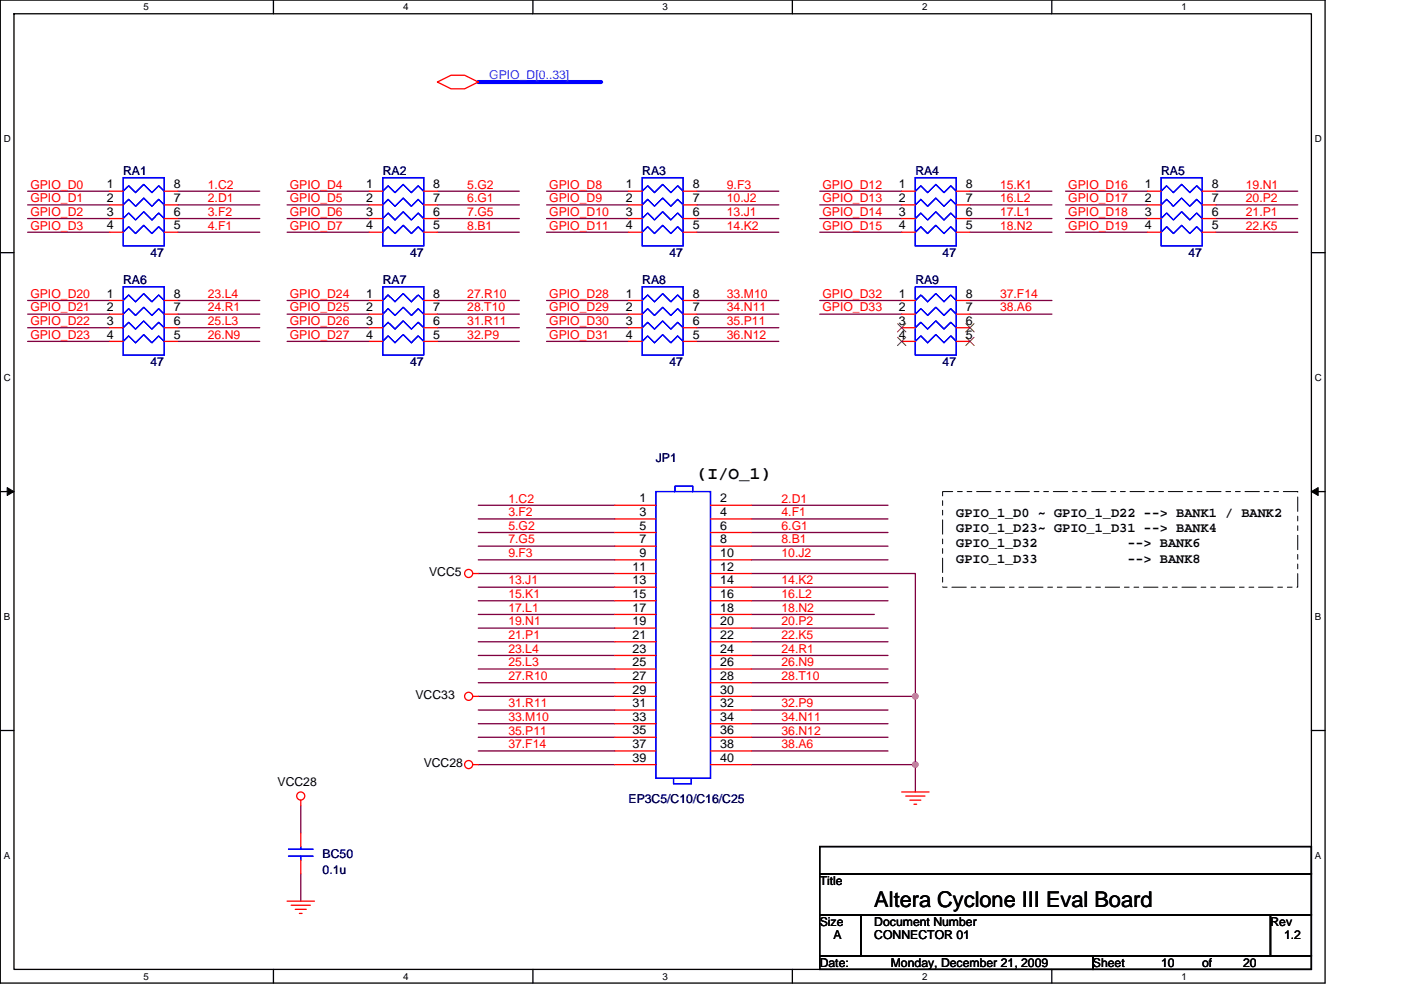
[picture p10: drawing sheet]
<svg xmlns="http://www.w3.org/2000/svg" width="297mm" height="210mm" viewBox="0 0 297 210" stroke-linecap="round" stroke-linejoin="round" font-family="sans-serif">
<path d="M.1 0h280.8v208.5h-280.8zM3 2.9h275v202.7h-275z" fill="none" stroke="#000" stroke-width=".28"/>
<g fill="#fff">
<path d="M30.5 .3h1.1v2.3h-1.1z"/>
<path d="M30.5 205.9h1.1v2.3h-1.1z"/>
</g>
<path d="M58 0v2.9M58 205.6v2.9" fill="none" stroke="#000" stroke-width=".28"/>
<g fill="#fff">
<path d="M85.5 .3h1.1v2.3h-1.1z"/>
<path d="M85.5 205.9h1.1v2.3h-1.1z"/>
</g>
<path d="M113 0v2.9M113 205.6v2.9" fill="none" stroke="#000" stroke-width=".28"/>
<g fill="#fff">
<path d="M140.5 .3h1.1v2.3h-1.1z"/>
<path d="M140.5 205.9h1.1v2.3h-1.1z"/>
</g>
<path d="M168 0v2.9M168 205.6v2.9" fill="none" stroke="#000" stroke-width=".28"/>
<g fill="#fff">
<path d="M195.5 .3h1.2v2.3h-1.2z"/>
<path d="M195.5 205.9h1.2v2.3h-1.2z"/>
</g>
<path d="M223 0v2.9M223 205.6v2.9" fill="none" stroke="#000" stroke-width=".28"/>
<g fill="#fff">
<path d="M250.5 .3h1.2v2.3h-1.2z"/>
<path d="M250.5 205.9h1.2v2.3h-1.2z"/>
<path d="M.8 28.3h1.5v2.3h-1.5z"/>
<path d="M278.8 28.3h1.5v2.3h-1.5z"/>
<path d="M.8 78.9h1.5v2.3h-1.5z"/>
<path d="M278.8 78.9h1.5v2.3h-1.5z"/>
</g>
<path d="M.1 53.6h2.9M278 53.6h2.9" fill="none" stroke="#000" stroke-width=".28"/>
<g fill="#fff">
<path d="M.8 129.6h1.4v2.3h-1.4z"/>
<path d="M278.8 129.6h1.4v2.3h-1.4z"/>
</g>
<path d="M.1 104.3h2.9M278 104.3h2.9" fill="none" stroke="#000" stroke-width=".28"/>
<path d="M1.5 103.4l1.5 .9-1.5 .8zM278 104.3l1.5-.9v1.7z" fill="#000" stroke="#000" stroke-width=".21"/>
<g fill="#fff">
<path d="M.8 180.3h1.4v2.3h-1.4z"/>
<path d="M278.8 180.3h1.4v2.3h-1.4z"/>
</g>
<path d="M.1 154.9h2.9M278 154.9h2.9M173.8 179.6h104.2v5.7h-104.2zM173.8 194h8.7v8.7h-8.7zM173.8 185.3h104.2v8.7h-104.2zM182.5 194h86.9v8.7h-86.9zM269.4 194h8.6v8.7h-8.6zM173.8 202.7h57.9v2.9h-57.9zM231.7 202.7h46.3v2.9h-46.3z" fill="none" stroke="#000" stroke-width=".28"/>
<path d="M199.9 104.3h75.2v20.2h-75.2z" fill="none" stroke="#000" stroke-width=".21" stroke-dasharray="3 1 1 1 1 1"/>
<path d="M101.4 17.4h26.1" fill="none" stroke="#00f" stroke-width=".87"/>
<g fill="none" stroke="#800040" stroke-width=".28">
<path d="M5.9 40.6h17.3M5.9 43.5h17.3M5.9 46.4h17.3M5.9 49.3h17.3M37.7 40.6h17.4M37.7 43.5h17.4M37.7 46.4h17.4M37.7 49.3h17.4M60.9 40.6h17.3M60.9 43.5h17.3M60.9 46.4h17.3M60.9 49.3h17.3"/>
<path d="M92.7 40.6h17.4M92.7 43.5h17.4M92.7 46.4h17.4M92.7 49.3h17.4M115.9 40.6h17.4M115.9 43.5h17.4M115.9 46.4h17.4M115.9 49.3h17.4M147.7 40.6h17.4M147.7 43.5h17.4M147.7 46.4h17.4M147.7 49.3h17.4"/>
<path d="M173.8 40.6h17.4M173.8 43.5h17.4M173.8 46.4h17.4M173.8 49.3h17.4M205.7 40.6h17.3M205.7 43.5h17.3M205.7 46.4h17.3M205.7 49.3h17.3M225.9 40.6h17.4M225.9 43.5h17.4M225.9 46.4h17.4M225.9 49.3h17.4"/>
<path d="M257.8 40.6h17.3M257.8 43.5h17.3M257.8 46.4h17.3M257.8 49.3h17.3M5.9 63.7h17.3M5.9 66.6h17.3M5.9 69.5h17.3M5.9 72.4h17.3M37.7 63.7h17.4M37.7 66.6h17.4M37.7 69.5h17.4M37.7 72.4h17.4"/>
<path d="M60.9 63.7h17.3M60.9 66.6h17.3M60.9 69.5h17.3M60.9 72.4h17.3M92.7 63.7h17.4M92.7 66.6h17.4M92.7 69.5h17.4M92.7 72.4h17.4M115.9 63.7h17.4M115.9 66.6h17.4M115.9 69.5h17.4M115.9 72.4h17.4"/>
<path d="M147.7 63.7h17.4M147.7 66.6h17.4M147.7 69.5h17.4M147.7 72.4h17.4M173.8 63.7h17.4M173.8 66.6h17.4M205.7 63.7h17.3M205.7 66.6h17.3M101.4 107.2h29M101.4 110.1h29M101.4 112.9h29M101.4 115.8h29"/>
<path d="M101.4 118.7h29M159.3 107.2h29M159.3 110.1h29M159.3 112.9h29M159.3 115.8h29M159.3 118.7h29M101.4 121.6h29M101.4 124.5h29M101.4 127.4h29M101.4 130.3h29M101.4 133.2h29M101.4 136.1h29"/>
<path d="M101.4 139h29M159.3 124.5h29M159.3 127.4h29M159.3 133.2h29M159.3 136.1h29M159.3 139h29M159.3 121.6h34.8v26.1M159.3 130.3h26.1M101.4 141.9h29M101.4 144.8h29M101.4 147.7h29M101.4 150.6h29"/>
<path d="M101.4 153.5h29M101.4 156.4h29M101.4 159.3h29M159.3 141.9h29M159.3 144.8h29M159.3 150.6h29M159.3 153.5h29M159.3 156.4h29M159.3 147.7h34.8M159.3 159.3h29M194.1 147.7v14.5M63.8 170.9v5.8"/>
<path d="M101.4 162.2h29M159.3 162.2h34.8M194.1 162.2v5.8M63.8 185.3v5.8"/>
</g>
<g fill="#f0f" stroke="#f0f" stroke-width=".28">
<circle cx="194.1" cy="162.2" r=".57"/>
<circle cx="194.1" cy="147.7" r=".57"/>
</g>
<g fill="none" stroke="#f00" stroke-width=".28">
<path d="M92.7 17.4l2.9-1.4h2.9l2.9 1.4-2.9 1.4h-2.9zM23.2 40.6h2.9M23.2 43.5h2.9M23.2 46.4h2.9M23.2 49.3h2.9M34.8 49.3h2.9M34.8 46.4h2.9M34.8 43.5h2.9M34.8 40.6h2.9M78.2 40.6h2.9M78.2 43.5h2.9M78.2 46.4h2.9"/>
<path d="M78.2 49.3h2.9M89.8 49.3h2.9M89.8 46.4h2.9M89.8 43.5h2.9M89.8 40.6h2.9M133.3 40.6h2.9M133.3 43.5h2.9M133.3 46.4h2.9M133.3 49.3h2.9M144.8 49.3h2.9M144.8 46.4h2.9M144.8 43.5h2.9"/>
<path d="M144.8 40.6h2.9M191.2 40.6h2.9M191.2 43.5h2.9M191.2 46.4h2.9M191.2 49.3h2.9M202.8 49.3h2.9M202.8 46.4h2.9M202.8 43.5h2.9M202.8 40.6h2.9M243.3 40.6h2.9M243.3 43.5h2.9M243.3 46.4h2.9"/>
<path d="M243.3 49.3h2.9M254.9 49.3h2.9M254.9 46.4h2.9M254.9 43.5h2.9M254.9 40.6h2.9M23.2 63.7h2.9M23.2 66.6h2.9M23.2 69.5h2.9M23.2 72.4h2.9M34.8 72.4h2.9M34.8 69.5h2.9M34.8 66.6h2.9"/>
<path d="M34.8 63.7h2.9M78.2 63.7h2.9M78.2 66.6h2.9M78.2 69.5h2.9M78.2 72.4h2.9M89.8 72.4h2.9M89.8 69.5h2.9M89.8 66.6h2.9M89.8 63.7h2.9M133.3 63.7h2.9M133.3 66.6h2.9M133.3 69.5h2.9"/>
<path d="M133.3 72.4h2.9M144.8 72.4h2.9M144.8 69.5h2.9M144.8 66.6h2.9M144.8 63.7h2.9M191.2 63.7h2.9M191.2 66.6h2.9M191.2 69.5h2.9M191.2 72.4h2.9M202.8 72.4h2.9M202.8 69.5h2.9M202.8 66.6h2.9"/>
<path d="M202.8 63.7h2.9M130.4 107.2h8.7M130.4 110.1h8.7M130.4 112.9h8.7M130.4 115.8h8.7M130.4 118.7h8.7M150.6 107.2h8.7M150.6 110.1h8.7M150.6 112.9h8.7M150.6 115.8h8.7M150.6 118.7h8.7M100.2 121.6h1.2"/>
<path d="M130.4 121.6h8.7M130.4 124.5h8.7M130.4 127.4h8.7M130.4 130.3h8.7M130.4 133.2h8.7M130.4 136.1h8.7M130.4 139h8.7M150.6 121.6h8.7M150.6 124.5h8.7M150.6 127.4h8.7M150.6 130.3h8.7M150.6 133.2h8.7"/>
<path d="M150.6 136.1h8.7M150.6 139h8.7M100.2 147.7h1.2M130.4 141.9h8.7M130.4 144.8h8.7M130.4 147.7h8.7M130.4 150.6h8.7M130.4 153.5h8.7M130.4 156.4h8.7M130.4 159.3h8.7M150.6 141.9h8.7M150.6 144.8h8.7"/>
<path d="M150.6 147.7h8.7M150.6 150.6h8.7M150.6 153.5h8.7M150.6 156.4h8.7M150.6 159.3h8.7M63.8 169.7v1.2M63.8 176.7v2.9M100.2 162.2h1.2M130.4 162.2h8.7M150.6 162.2h8.7M191.2 168h5.8M192 168.8h4.1"/>
<path d="M192.9 169.7h2.3M193.8 170.6h.5M60.9 191.1h5.8M61.7 192h4.1M62.6 192.9h2.3M63.5 193.7h.5M63.8 182.5v2.8"/>
<circle cx="99.4" cy="121.6" r=".86"/>
<circle cx="99.4" cy="147.7" r=".86"/>
<circle cx="63.8" cy="168.8" r=".86"/>
<circle cx="99.4" cy="162.2" r=".86"/>
</g>
<g fill="none" stroke="#00f" stroke-width=".28">
<path d="M26.1 37.7h8.7v14.5h-8.7zM81.1 37.7h8.7v14.5h-8.7zM136.2 37.7h8.6v14.5h-8.6zM194.1 37.7h8.7v14.5h-8.7zM246.2 37.7h8.7v14.5h-8.7zM26.1 40.6l1.2-1.2 1.4 1.5 1.8-1.8 1.7 1.8 1.5-1.5 1.1 1.2M26.1 43.5l1.2-1.2 1.4 1.5 1.8-1.8 1.7 1.8 1.5-1.5 1.1 1.2M26.1 46.4l1.2-1.2 1.4 1.5 1.8-1.8 1.7 1.8 1.5-1.5 1.1 1.2M26.1 49.3l1.2-1.2 1.4 1.4 1.8-1.7 1.7 1.7 1.5-1.4 1.1 1.2M81.1 40.6l1.2-1.2 1.5 1.5 1.7-1.8 1.7 1.8 1.5-1.5 1.1 1.2M81.1 43.5l1.2-1.2 1.5 1.5 1.7-1.8 1.7 1.8 1.5-1.5 1.1 1.2M81.1 46.4l1.2-1.2 1.5 1.5 1.7-1.8 1.7 1.8 1.5-1.5 1.1 1.2"/>
<path d="M81.1 49.3l1.2-1.2 1.5 1.4 1.7-1.7 1.7 1.7 1.5-1.4 1.1 1.2M136.2 40.6l1.1-1.2 1.5 1.5 1.7-1.8 1.7 1.8 1.5-1.5 1.1 1.2M136.2 43.5l1.1-1.2 1.5 1.5 1.7-1.8 1.7 1.8 1.5-1.5 1.1 1.2M136.2 46.4l1.1-1.2 1.5 1.5 1.7-1.8 1.7 1.8 1.5-1.5 1.1 1.2M136.2 49.3l1.1-1.2 1.5 1.4 1.7-1.7 1.7 1.7 1.5-1.4 1.1 1.2M194.1 40.6l1.1-1.2 1.5 1.5 1.7-1.8 1.7 1.8 1.5-1.5 1.2 1.2M194.1 43.5l1.1-1.2 1.5 1.5 1.7-1.8 1.7 1.8 1.5-1.5 1.2 1.2M194.1 46.4l1.1-1.2 1.5 1.5 1.7-1.8 1.7 1.8 1.5-1.5 1.2 1.2M194.1 49.3l1.1-1.2 1.5 1.4 1.7-1.7 1.7 1.7 1.5-1.4 1.2 1.2M246.2 40.6l1.2-1.2 1.4 1.5 1.7-1.8 1.8 1.8 1.4-1.5 1.2 1.2M246.2 43.5l1.2-1.2 1.4 1.5 1.7-1.8 1.8 1.8 1.4-1.5 1.2 1.2M246.2 46.4l1.2-1.2 1.4 1.5 1.7-1.8 1.8 1.8 1.4-1.5 1.2 1.2"/>
<path d="M246.2 49.3l1.2-1.2 1.4 1.4 1.7-1.7 1.8 1.7 1.4-1.4 1.2 1.2M26.1 63.7l1.2-1.1 1.4 1.4 1.8-1.7 1.7 1.7 1.5-1.4 1.1 1.1M26.1 66.6l1.2-1.1 1.4 1.4 1.8-1.7 1.7 1.7 1.5-1.4 1.1 1.1M26.1 69.5l1.2-1.1 1.4 1.4 1.8-1.7 1.7 1.7 1.5-1.4 1.1 1.1M26.1 72.4l1.2-1.2 1.4 1.5 1.8-1.7 1.7 1.7 1.5-1.5 1.1 1.2M26.1 60.8h8.7v14.5h-8.7zM81.1 60.8h8.7v14.5h-8.7zM81.1 63.7l1.2-1.1 1.5 1.4 1.7-1.7 1.7 1.7 1.5-1.4 1.1 1.1M81.1 66.6l1.2-1.1 1.5 1.4 1.7-1.7 1.7 1.7 1.5-1.4 1.1 1.1M81.1 69.5l1.2-1.1 1.5 1.4 1.7-1.7 1.7 1.7 1.5-1.4 1.1 1.1M81.1 72.4l1.2-1.2 1.5 1.5 1.7-1.7 1.7 1.7 1.5-1.5 1.1 1.2M136.2 60.8h8.6v14.5h-8.6z"/>
<path d="M136.2 63.7l1.1-1.1 1.5 1.4 1.7-1.7 1.7 1.7 1.5-1.4 1.1 1.1M136.2 66.6l1.1-1.1 1.5 1.4 1.7-1.7 1.7 1.7 1.5-1.4 1.1 1.1M136.2 69.5l1.1-1.1 1.5 1.4 1.7-1.7 1.7 1.7 1.5-1.4 1.1 1.1M136.2 72.4l1.1-1.2 1.5 1.5 1.7-1.7 1.7 1.7 1.5-1.5 1.1 1.2M194.1 60.8h8.7v14.5h-8.7zM194.1 63.7l1.1-1.1 1.5 1.4 1.7-1.7 1.7 1.7 1.5-1.4 1.2 1.1M194.1 66.6l1.1-1.1 1.5 1.4 1.7-1.7 1.7 1.7 1.5-1.4 1.2 1.1M194.1 69.5l1.1-1.1 1.5 1.4 1.7-1.7 1.7 1.7 1.5-1.4 1.2 1.1M194.1 72.4l1.1-1.2 1.5 1.5 1.7-1.7 1.7 1.7 1.5-1.5 1.2 1.2M139.1 104.3h11.5v60.8h-11.5zM143.1 104.3v-1.2h3.8v1.2M63.8 179.6v.5"/>
<path d="M142.8 165.1v1.1h3.8v-1.1M61.2 181.6h5.2M61.2 180.1h5.2M63.8 181.6v.9"/>
</g>
<path d="M190.3 68.6l1.8 1.8M190.3 71.5l1.8 1.8M192 68.6l-1.7 1.8M192 71.5l-1.7 1.8M204.8 71.5l1.7 1.8M204.8 68.6l1.7 1.8M206.5 71.5l-1.7 1.8M206.5 68.6l-1.7 1.8" fill="none" stroke="#804000" stroke-width=".21"/>
<text font-size="4.6" x="185.4" y="192.4">Altera Cyclone III Eval Board</text>
<text font-size="3.7" x="147.7" y="101.6">(I/O_1)</text>
<g font-size="2.9">
<text x="202.8" y="109.6">GPIO_1_D0 ~ GPIO_1_D22 --&gt; BANK1 / BANK2</text>
<text x="202.8" y="112.8">GPIO_1_D23~ GPIO_1_D31 --&gt; BANK4</text>
<text x="202.8" y="116.1">GPIO_1_D32</text>
<text x="202.8" y="119.3">GPIO_1_D33</text>
<text x="239" y="116.1">--&gt; BANK6</text>
<text x="239" y="119.3">--&gt; BANK8</text>
</g>
<text font-size="2.6" fill="#0080ff" x="103.7" y="16.8">GPIO_D[0..33]</text>
<g font-size="2.6" fill="#f00">
<text x="6.4" y="40">GPIO_D0</text>
<text x="44.1" y="40">1.C2</text>
<text x="61.4" y="40">GPIO_D4</text>
<text x="99.1" y="40">5.G2</text>
<text x="116.5" y="40">GPIO_D8</text>
<text x="154.1" y="40">9.F3</text>
<text x="174.4" y="40">GPIO_D12</text>
<text x="212" y="40">15.K1</text>
<text x="226.5" y="40">GPIO_D16</text>
<text x="264.1" y="40">19.N1</text>
<text x="6.4" y="42.9">GPIO_D1</text>
<text x="6.4" y="45.8">GPIO_D2</text>
<text x="44.1" y="42.9">2.D1</text>
<text x="44.1" y="45.8">3.F2</text>
<text x="61.4" y="42.9">GPIO_D5</text>
<text x="61.4" y="45.8">GPIO_D6</text>
<text x="99.1" y="42.9">6.G1</text>
<text x="99.1" y="45.8">7.G5</text>
<text x="116.5" y="42.9">GPIO_D9</text>
<text x="116.5" y="45.8">GPIO_D10</text>
<text x="154.1" y="42.9">10.J2</text>
<text x="154.1" y="45.8">13.J1</text>
<text x="174.4" y="42.9">GPIO_D13</text>
<text x="174.4" y="45.8">GPIO_D14</text>
<text x="212" y="42.9">16.L2</text>
<text x="212" y="45.8">17.L1</text>
<text x="226.5" y="42.9">GPIO_D17</text>
<text x="226.5" y="45.8">GPIO_D18</text>
<text x="264.1" y="42.9">20.P2</text>
<text x="264.1" y="45.8">21.P1</text>
<text x="6.4" y="48.7">GPIO_D3</text>
<text x="44.1" y="48.7">4.F1</text>
<text x="61.4" y="48.7">GPIO_D7</text>
<text x="99.1" y="48.7">8.B1</text>
<text x="116.5" y="48.7">GPIO_D11</text>
<text x="154.1" y="48.7">14.K2</text>
<text x="174.4" y="48.7">GPIO_D15</text>
<text x="212" y="48.7">18.N2</text>
<text x="226.5" y="48.7">GPIO_D19</text>
<text x="264.1" y="48.7">22.K5</text>
<text x="6.4" y="63.2">GPIO_D20</text>
<text x="44.1" y="63.2">23.L4</text>
<text x="61.4" y="63.2">GPIO_D24</text>
<text x="99.1" y="63.2">27.R10</text>
<text x="116.5" y="63.2">GPIO_D28</text>
<text x="154.1" y="63.2">33.M10</text>
<text x="174.4" y="63.2">GPIO_D32</text>
<text x="212" y="63.2">37.F14</text>
<text x="6.4" y="66.1">GPIO_D21</text>
<text x="6.4" y="68.9">GPIO_D22</text>
<text x="6.4" y="71.8">GPIO_D23</text>
<text x="44.1" y="66.1">24.R1</text>
<text x="44.1" y="68.9">25.L3</text>
<text x="44.1" y="71.8">26.N9</text>
<text x="61.4" y="66.1">GPIO_D25</text>
<text x="61.4" y="68.9">GPIO_D26</text>
<text x="61.4" y="71.8">GPIO_D27</text>
<text x="99.1" y="66.1">28.T10</text>
<text x="99.1" y="68.9">31.R11</text>
<text x="99.1" y="71.8">32.P9</text>
<text x="116.5" y="66.1">GPIO_D29</text>
<text x="116.5" y="68.9">GPIO_D30</text>
<text x="116.5" y="71.8">GPIO_D31</text>
<text x="154.1" y="66.1">34.N11</text>
<text x="154.1" y="68.9">35.P11</text>
<text x="154.1" y="71.8">36.N12</text>
<text x="174.4" y="66.1">GPIO_D33</text>
<text x="212" y="66.1">38.A6</text>
<text x="107.8" y="106.6">1.C2</text>
<text x="165.7" y="106.6">2.D1</text>
<text x="107.8" y="109.5">3.F2</text>
<text x="107.8" y="112.4">5.G2</text>
<text x="165.7" y="109.5">4.F1</text>
<text x="165.7" y="112.4">6.G1</text>
<text x="107.8" y="115.3">7.G5</text>
<text x="107.8" y="118.2">9.F3</text>
<text x="165.7" y="115.3">8.B1</text>
<text x="165.7" y="118.2">10.J2</text>
<text x="107.8" y="124">13.J1</text>
<text x="165.7" y="124">14.K2</text>
<text x="107.8" y="126.9">15.K1</text>
<text x="107.8" y="129.8">17.L1</text>
<text x="165.7" y="126.9">16.L2</text>
<text x="165.7" y="129.8">18.N2</text>
<text x="107.8" y="132.7">19.N1</text>
<text x="107.8" y="135.6">21.P1</text>
<text x="165.7" y="132.7">20.P2</text>
<text x="165.7" y="135.6">22.K5</text>
<text x="107.8" y="138.5">23.L4</text>
<text x="107.8" y="141.3">25.L3</text>
<text x="165.7" y="138.5">24.R1</text>
<text x="165.7" y="141.3">26.N9</text>
<text x="107.8" y="144.2">27.R10</text>
<text x="165.7" y="144.2">28.T10</text>
<text x="107.8" y="150">31.R11</text>
<text x="107.8" y="152.9">33.M10</text>
<text x="107.8" y="155.8">35.P11</text>
<text x="165.7" y="150">32.P9</text>
<text x="165.7" y="152.9">34.N11</text>
<text x="165.7" y="155.8">36.N12</text>
<text x="107.8" y="158.7">37.F14</text>
<text x="165.7" y="158.7">38.A6</text>
</g>
<g font-size="2.6">
<text x="22.6" y="40">1</text>
<text x="36.8" y="40">8</text>
<text x="77.7" y="40">1</text>
<text x="91.9" y="40">8</text>
<text x="132.7" y="40">1</text>
<text x="146.9" y="40">8</text>
<text x="190.6" y="40">1</text>
<text x="204.8" y="40">8</text>
<text x="242.7" y="40">1</text>
<text x="256.9" y="40">8</text>
<text x="22.6" y="42.9">2</text>
<text x="22.6" y="45.8">3</text>
<text x="36.8" y="45.8">6</text>
<text x="36.8" y="42.9">7</text>
<text x="77.7" y="42.9">2</text>
<text x="77.7" y="45.8">3</text>
<text x="91.9" y="45.8">6</text>
<text x="91.9" y="42.9">7</text>
<text x="132.7" y="42.9">2</text>
<text x="132.7" y="45.8">3</text>
<text x="146.9" y="45.8">6</text>
<text x="146.9" y="42.9">7</text>
<text x="190.6" y="42.9">2</text>
<text x="190.6" y="45.8">3</text>
<text x="204.8" y="45.8">6</text>
<text x="204.8" y="42.9">7</text>
<text x="242.7" y="42.9">2</text>
<text x="242.7" y="45.8">3</text>
<text x="256.9" y="45.8">6</text>
<text x="256.9" y="42.9">7</text>
<text x="22.6" y="48.7">4</text>
<text x="36.8" y="48.7">5</text>
<text x="77.7" y="48.7">4</text>
<text x="91.9" y="48.7">5</text>
<text x="132.7" y="48.7">4</text>
<text x="146.9" y="48.7">5</text>
<text x="190.6" y="48.7">4</text>
<text x="204.8" y="48.7">5</text>
<text x="242.7" y="48.7">4</text>
<text x="256.9" y="48.7">5</text>
<text x="22.6" y="63.1">1</text>
<text x="36.8" y="63.1">8</text>
<text x="77.7" y="63.1">1</text>
<text x="91.9" y="63.1">8</text>
<text x="132.7" y="63.1">1</text>
<text x="146.9" y="63.1">8</text>
<text x="190.6" y="63.1">1</text>
<text x="204.8" y="63.1">8</text>
<text x="22.6" y="66">2</text>
<text x="22.6" y="68.9">3</text>
<text x="22.6" y="71.8">4</text>
<text x="36.8" y="71.8">5</text>
<text x="36.8" y="68.9">6</text>
<text x="36.8" y="66">7</text>
<text x="77.7" y="66">2</text>
<text x="77.7" y="68.9">3</text>
<text x="77.7" y="71.8">4</text>
<text x="91.9" y="71.8">5</text>
<text x="91.9" y="68.9">6</text>
<text x="91.9" y="66">7</text>
<text x="132.7" y="66">2</text>
<text x="132.7" y="68.9">3</text>
<text x="132.7" y="71.8">4</text>
<text x="146.9" y="71.8">5</text>
<text x="146.9" y="68.9">6</text>
<text x="146.9" y="66">7</text>
<text x="190.6" y="66">2</text>
<text x="190.6" y="68.9">3</text>
<text x="190.6" y="71.8">4</text>
<text x="204.8" y="71.8">5</text>
<text x="204.8" y="68.9">6</text>
<text x="204.8" y="66">7</text>
<text x="135.6" y="106.6">1</text>
<text x="152.7" y="106.6">2</text>
<text x="135.6" y="109.5">3</text>
<text x="135.6" y="112.4">5</text>
<text x="152.7" y="109.5">4</text>
<text x="152.7" y="112.4">6</text>
<text x="135.6" y="115.3">7</text>
<text x="135.6" y="118.2">9</text>
<text x="152.7" y="115.3">8</text>
<text x="152.7" y="118.2">10</text>
<text x="91" y="122.2">VCC5</text>
<text x="134.1" y="121.1">11</text>
<text x="134.1" y="124">13</text>
<text x="152.7" y="121.1">12</text>
<text x="152.7" y="124">14</text>
<text x="134.1" y="126.8">15</text>
<text x="134.1" y="129.7">17</text>
<text x="152.7" y="126.8">16</text>
<text x="152.7" y="129.7">18</text>
<text x="134.1" y="132.6">19</text>
<text x="134.1" y="135.5">21</text>
<text x="152.7" y="132.6">20</text>
<text x="152.7" y="135.5">22</text>
<text x="134.1" y="138.4">23</text>
<text x="134.1" y="141.3">25</text>
<text x="152.7" y="138.4">24</text>
<text x="152.7" y="141.3">26</text>
<text x="88.1" y="148.3">VCC33</text>
<text x="134.1" y="144.2">27</text>
<text x="134.1" y="147.1">29</text>
<text x="152.7" y="144.2">28</text>
<text x="152.7" y="147.1">30</text>
<text x="134.1" y="150">31</text>
<text x="134.1" y="152.9">33</text>
<text x="134.1" y="155.8">35</text>
<text x="152.7" y="150">32</text>
<text x="152.7" y="152.9">34</text>
<text x="152.7" y="155.8">36</text>
<text x="134.1" y="158.7">37</text>
<text x="134.1" y="161.6">39</text>
<text x="152.7" y="158.7">38</text>
<text x="152.7" y="161.6">40</text>
<text x="58.8" y="166.8">VCC28</text>
<text x="89.8" y="162.8">VCC28</text>
<text x="173.8" y="187.7">Title</text>
<text x="173.8" y="196.4">Size</text>
<text x="185.4" y="196.4">Document Number</text>
<text x="269.4" y="196.4">Rev</text>
<text x="176.7" y="199.3">A</text>
<text x="185.4" y="199.3">CONNECTOR 01</text>
<text x="272.2" y="199.3">1.2</text>
<text x="173.8" y="205">Date:</text>
<text x="188.9" y="205">Monday, December 21, 2009</text>
<text x="231.7" y="205">Sheet</text>
<text x="246.2" y="205">10</text>
<text x="254.9" y="205">of</text>
<text x="263.6" y="205">20</text>
</g>
<g font-size="2.6" fill="#000080">
<text x="26.1" y="37.1">RA1</text>
<text x="81.1" y="37.1">RA2</text>
<text x="136.2" y="37.1">RA3</text>
<text x="194.1" y="37.1">RA4</text>
<text x="246.2" y="37.1">RA5</text>
<text x="31.9" y="54.5">47</text>
<text x="86.9" y="54.5">47</text>
<text x="141.9" y="54.5">47</text>
<text x="199.9" y="54.5">47</text>
<text x="252" y="54.5">47</text>
<text x="26.1" y="60.3">RA6</text>
<text x="81.1" y="60.3">RA7</text>
<text x="136.2" y="60.3">RA8</text>
<text x="194.1" y="60.3">RA9</text>
<text x="31.9" y="77.6">47</text>
<text x="86.9" y="77.6">47</text>
<text x="141.9" y="77.6">47</text>
<text x="199.9" y="77.6">47</text>
<text x="139.1" y="97.9">JP1</text>
<text x="133.3" y="170.3">EP3C5/C10/C16/C25</text>
<text x="68.4" y="181.9">BC50</text>
<text x="68.4" y="185.4">0.1u</text>
</g>
<g font-size="2.1">
<text x="30.5" y="2.2">5</text>
<text x="85.5" y="2.2">4</text>
<text x="140.5" y="2.2">3</text>
<text x="195.5" y="2.2">2</text>
<text x="250.5" y="2.2">1</text>
<text x=".8" y="30.1">D</text>
<text x="278.8" y="30.1">D</text>
<text x=".8" y="80.8">C</text>
<text x="278.8" y="80.8">C</text>
<text x=".8" y="131.4">B</text>
<text x="278.8" y="131.4">B</text>
<text x=".8" y="182.1">A</text>
<text x="278.8" y="182.1">A</text>
<text x="30.5" y="207.8">5</text>
<text x="85.5" y="207.8">4</text>
<text x="140.5" y="207.8">3</text>
<text x="195.5" y="207.8">2</text>
<text x="250.5" y="207.8">1</text>
</g>
</svg>
